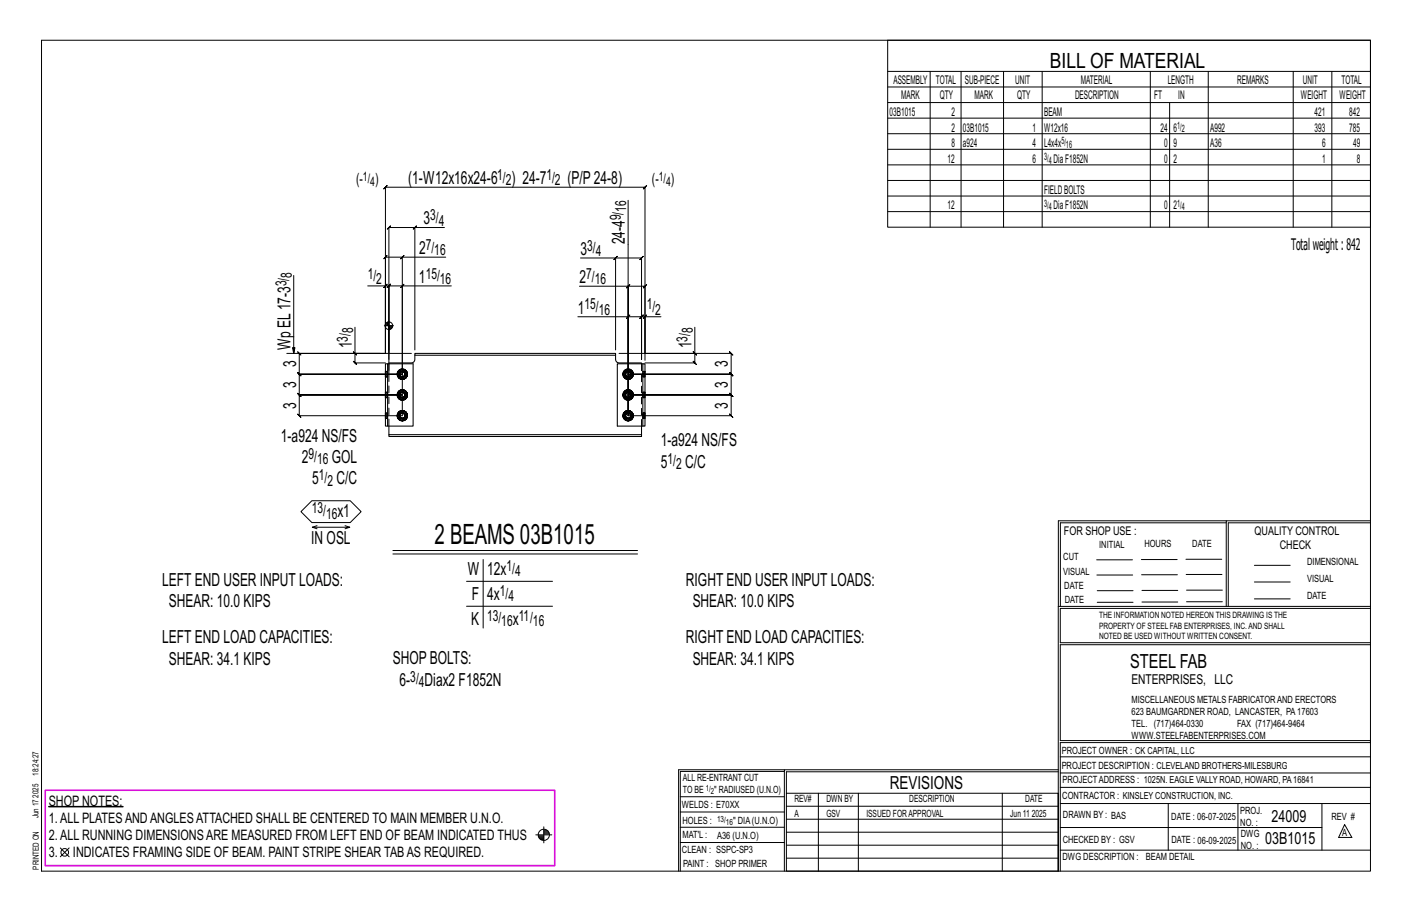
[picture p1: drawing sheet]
<svg xmlns="http://www.w3.org/2000/svg" width="432mm" height="279mm" viewBox="0 0 432 279" stroke-linecap="round" stroke-linejoin="round" font-family="sans-serif">
<path d="M14.9 246.5h22.7v.2h-22.7z" fill="#000" stroke="#000" stroke-width=".31"/>
<g fill="none" stroke="#000" stroke-width=".31">
<path d="M12.7 12.3h406.4v254h-406.4zM271.5 12.3h147.6v57.2h-147.6zM271.5 21.8h147.6M271.5 26.6h147.6M271.5 31.4h147.6M271.5 36.1h147.6M284.5 21.8v47.7M293.9 21.8v47.7M306.9 21.8v47.7M318.7 21.8v47.7M351.8 21.8v47.7M357.7 31.4v38.1"/>
<path d="M369.5 21.8v47.7M395.5 21.8v47.7M407.3 21.8v47.7M271.5 40.9h147.6M271.5 45.6h147.6M271.5 50.4h147.6M271.5 55.2h147.6M271.5 59.9h147.6M123 78.6l.5-.5-1 1zM123 78.6h-5.1l.5-.5-1 1 .5-.5v29.4v-20.6h-5.4M126.9 69.5l.5-.5-1 1zM126.9 69.5h-8l.5-.5-1 1 .5-.5v40.4"/>
<path d="M135.9 69.5h-9v37.5M136.3 78.6h-13.3v48.5h-31.5l.5 .5-1-1 .5 .5v-6.4l.5 .5-1-1 .5 .5h31.5h-31.5l.5 .5-1-1 .5 .5v-6.3l.5 .5-1-1 .5 .5h31.5h-31.5l.5 .5-1-1 .5 .5v-6.4l.5 .5-1-1 .5 .5h24.8M177.5 78.9h10.7v28.1M188.2 78.9l-.5 .5 1-1zM188.2 78.9h8l-.5 .5 1-1-.5 .5v31M192.1 61.2v65.9v-39.6h-14.9M271.5 64.7h147.6M89.8 84.2v23.8l-.4-1.7h.8l-.4 1.7M117.5 99.6h2.8M117.9 87.4l-.5 .5 1-1zM117.9 87.4h1l-.5 .5 1-1-.5 .5v27M117.9 99.1v.5"/>
<path d="M118.1 98.8v.8M118.3 98.6v1M118.5 98.5v1.1M118.7 98.4v1.2M118.9 98.2v8.8M119.1 99.6v1.1M119.4 99.6v1M119.6 99.6v.9M119.8 99.6v.8M120 99.6v.4M123 87.4l.5-.5-1 1zM123 87.4h-4.1l.5-.5-1 1 .5-.5v20.6"/>
<path d="M138 87.4h-15v27M191.6 97.3l1-1zM192.1 87.5l-.5 .5 1-1zM192.1 87.5h5.1l-.5 .5 1-1-.5 .5v20.5h26.4l-.5-.5 1 1-.5-.5v6.4l-.5-.5 1 1-.5-.5h-31.5h31.5l-.5-.5 1 1-.5-.5v6.3l-.5-.5 1 1-.5-.5h-31.5h31.5l-.5-.5 1 1-.5-.5v6.4l-.5-.5 1 1-.5-.5h-31.5v-30.3h-15.4M192.1 96.8h4.1l-.5 .5 1-1-.5 .5v13.1M197.2 96.8l.5-.5-1 1zM197.2 96.8h-1l.5-.5-1 1 .5-.5v13.1M202.1 96.8h-4.9v13.3M87.7 108h30.2v-50.8l-.5 .5 1-1-.5 .5h79.3l-.5 .5 1-1-.5 .5v50.8M108.1 107.5l1 1zM108.6 100v8h17.2M108.6 108v2.9l-.5-.5 1 1-.5-.5h9.3"/>
<path d="M121.5 114.4h.5M121.6 113.8l.5 .2-.1 .4M122 115.5l.4 .3M122 114.4l.1 .4-.5 .2M122.1 114l.2-.3-.3-.4a1.52 1.52 0 0 0 0 2.2l.3-.4-.2-.3M122.3 115.1l.3 .2-.2 .5 .6 .1M122.4 119.3l-.4 .4M122.4 113l-.4 .3M122.6 115.3l.4 .1v.5l.6-.1M123 119.2l-.6 .1 .2 .5-.3 .2M123 119.7l.4 .1 .2-.5 .5 .4-.3 .3M123 112.9l-.6 .1 .2 .4-.3 .3"/>
<path d="M123 113.4h.4l.2-.4 .5 .3-.3 .4M123.4 119.8l.4 .2 .3 .7h.4l-.1 .6M123.4 113.4l.4 .3 .3 .7h.4l-.1 .6M123.6 119.3l-.6-.1v.5l-.4 .1M123.6 113l-.6-.1v.5h-.4M123.8 115.1l.3 .4-.5 .3-.2-.5-.4 .1M124 114.8l.4 .2-.3 .5M124.1 114.4l-.3 .7-.4 .2M124.1 119.7l.3 .5-.4 .1M124.1 113.3l.3 .5-.4 .2M124.4 113.8l.1 .6M190.6 114.4h.5"/>
<path d="M190.7 113.8l.4 .2v.4M191 115.5l.5 .3M191.1 114.4v.4l-.4 .2M191.1 114l.3-.3-.4-.4a1.52 1.52 0 0 0 0 2.2l.4-.4-.3-.3M191.4 115.1l.3 .2-.2 .5 .6 .1M191.5 113l-.5 .3M191.5 119.3l-.5 .4M191.7 115.3l.4 .1v.5l.6-.1M192.1 112.9l-.6 .1 .2 .4-.3 .3M192.1 113.4h.4l.2-.4 .5 .3-.4 .4M192.1 119.2l-.6 .1 .2 .5-.3 .2M192.1 119.7l.4 .1 .2-.5 .5 .4-.4 .3"/>
<path d="M192.5 113.4l.3 .3 .3 .7h.5l-.1 .6M192.5 119.8l.3 .2 .3 .7h.5l-.1 .6M192.7 113l-.6-.1v.5h-.4M192.7 119.3l-.6-.1v.5l-.4 .1M192.8 115.1l.4 .4-.5 .3-.2-.5-.4 .1M193 114.8l.5 .2-.3 .5M193.1 114.4l-.3 .7-.3 .2M193.2 113.3l.3 .5-.5 .2M193.2 119.7l.3 .5-.5 .1M193.5 113.8l.1 .6M212 107.5l1 1zM212.5 100v8h-23.2"/>
<path d="M212.5 108v2.9l-.5-.5 1 1-.5-.5h-15.3M121.5 127.1h.5M121.5 120.7h.5M121.6 126.5l.5 .2-.1 .4M121.6 120.2l.5 .1-.1 .4M122 128.2l.4 .3M122 121.8l.4 .3M122 127.1l.1 .4-.5 .2M122 120.7l.1 .4-.5 .2M122.1 126.7l.2-.3-.3-.4a1.52 1.52 0 0 0 0 2.2l.3-.4-.2-.3M122.1 120.3l.2-.3-.3-.3a1.52 1.52 0 0 0 0 2.1l.3-.3-.2-.4M122.3 127.8l.3 .2-.2 .5 .6 .1"/>
<path d="M122.3 121.5l.3 .2-.2 .4 .6 .2M122.4 125.7l-.4 .3M122.6 128l.4 .1v.5l.6-.1M122.6 121.7l.4 .1v.5l.6-.2M123 125.6l-.6 .1 .2 .4-.3 .3M123 126.1h.4l.2-.4 .5 .3-.3 .4M123.4 126.1l.4 .3 .3 .7h.4l-.1 .6M123.6 125.7l-.6-.1v.5h-.4M123.8 127.8l.3 .4-.5 .3-.2-.5-.4 .1M123.8 121.5l.3 .3-.5 .3-.2-.4-.4 .1M124 127.5l.4 .2-.3 .5M124 121.1l.4 .2-.3 .5"/>
<path d="M124.1 127.1l-.3 .7-.4 .2M124.1 120.7l-.3 .8-.4 .2M124.1 126l.3 .5-.4 .2M124.4 126.5l.1 .6M124.4 120.2l.1 .5M190.6 127.1h.5M190.6 120.7h.5M190.7 120.2l.4 .1v.4M190.7 126.5l.4 .2v.4M191 121.8l.5 .3M191 128.2l.5 .3M191.1 120.7v.4l-.4 .2"/>
<path d="M191.1 127.1v.4l-.4 .2M191.1 120.3l.3-.3-.4-.3a1.52 1.52 0 0 0 0 2.1l.4-.3-.3-.4M191.1 126.7l.3-.3-.4-.4a1.52 1.52 0 0 0 0 2.2l.4-.4-.3-.3M191.4 121.5l.3 .2-.2 .4 .6 .2M191.4 127.8l.3 .2-.2 .5 .6 .1M191.5 125.7l-.5 .3M191.7 121.7l.4 .1v.5l.6-.2M191.7 128l.4 .1v.5l.6-.1M192.1 125.6l-.6 .1 .2 .4-.3 .3M192.1 126.1h.4l.2-.4 .5 .3-.4 .4M192.5 126.1l.3 .3 .3 .7h.5l-.1 .6M192.7 125.7l-.6-.1v.5h-.4"/>
<path d="M192.8 121.5l.4 .3-.5 .3-.2-.4-.4 .1M192.8 127.8l.4 .4-.5 .3-.2-.5-.4 .1M193 121.1l.5 .2-.3 .5M193 127.5l.5 .2-.3 .5M193.1 120.7l-.3 .8-.3 .2M193.1 127.1l-.3 .7-.3 .2M193.2 126l.3 .5-.5 .2M193.5 120.2l.1 .5M193.5 126.5l.1 .6M92 156.4l3.4-3.3h11.7l3.3 3.3-3.3 3.3h-11.7zM375 159.8h-50.7v25.6M375 159.2h-51.3l-.1 107.1"/>
<path d="M419.1 159.2h-44.1v26.2M419.1 159.8h-43.5v25.6M95.5 161.2h11.5l-1.5 .4M96.9 160.7l-1.4 .5 1.4 .4M105.5 160.7l1.5 .5M120.1 168.3h74.9M120.1 169.3h74.9M142.7 177.7h26.3M147.8 171v21M335.4 171.1h10.9M335.4 175.8h11M349 171h11"/>
<path d="M349.1 175.7h11M362.7 171h10.9M362.7 175.6h11M383.6 172.8h11M383.6 177.9h11M142.7 185.3h26.3M323.7 185.4h95.4M335.5 184.1h11M335.5 180.6h11M349.2 184h11M349.2 180.5h11M362.9 180.4h10.9"/>
<path d="M362.9 184h10.9M383.6 183.1h11M419.1 186h-94.9v10.5h94.9M419.1 197.1h-94.9v29.3h94.9v.6h-94.9v39.3M239.9 235.8h-31.9v30.5M239.9 235.3h-32.4v31M323.6 235.3h-83.7v31M323.6 235.9h-83.1v6.6M324.2 236.3h94.9M324.2 231.4h94.9M18.4 259.2l2.7 2.7M21.1 259.2l-2.7 2.7"/>
<path d="M163.8 255.2h5M164.6 255.5h1.7M164.7 255.8h1.6M164.8 256.1h1.5M165 256.4h1.3M165.4 256.6h.9M166.3 252.8v4.9M166.3 254.1h1.3M166.3 253.8h.9M166.3 254.6h1.6M166.3 254.3h1.5M166.3 254.9h1.7"/>
<path d="M208 252.9h31.9M208 257.5h31.9M208 243.6h31.9M208 248.2h31.9M240.5 242.5h83.1v23.8h-83.1zM240.5 258.4h83.1M240.5 254.4h83.1M240.5 250.4h83.1M240.5 246.5h83.1M250.3 242.5v23.8M262.5 242.5v23.8M306.5 242.5v23.8"/>
<path d="M324.2 253h80.1M324.2 245.6h94.9M324.2 259.9h94.9M324.2 240.7h94.9M357.3 245.6v14.3M378.6 245.6v14.3M404.3 245.6v14.3M411.2 252.1l2.2 3.9h-4zM240.5 262.3h83.1"/>
<circle cx="118.9" cy="99.6" r="1.16"/>
<circle cx="166.3" cy="255.2" r="1.71"/>
<circle cx="19.8" cy="260.6" r="1.17"/>
</g>
<path d="M13.8 241.6h155.8v23h-155.8z" fill="none" stroke="#f0f" stroke-width=".5"/>
<path d="M117.9 111.2h.6v19.1h-.6zM118.5 111.2h7.8v19.1h-7.8M126.9 108h61.3v.6h-61.3zM126.9 108.6v1.3a1.06 1.06 0 0 1-1.1 1h-6.9v.3M188.2 108.6v1.3a1.06 1.06 0 0 0 1.1 1h6.9v.3M196.6 111.2h.6v19.1h-.6zM196.6 111.2h-7.8v19.1h7.8M118.9 132.9h77.3v.5h-77.3zM118.9 130.3v2.6M196.2 130.3v2.6" fill="none" stroke="#000" stroke-width=".32"/>
<g fill="none" stroke="#000" stroke-width=".31" stroke-dasharray="2 1.4">
<path d="M117.9 119.9h.6M117.9 115.2h.6zM117.9 115.2v-.2M117.9 114.7v.3h.6v.2M117.9 114.4v-.3h.6v.3M117.9 114.1v-.3h.6v.3M117.9 113.8v-.2h.6v.2M117.9 113.6h.6M118.5 114.7v-.3h-.6v.3h.6v.3M118.9 111.2v19.1M121.4 114.4l.2 .6zM121.5 114.4l.1 .6z"/>
<path d="M121.5 114.4l.8-1.3-.8 1.3 .8 1.3-.8-1.3h.5M121.6 113.8l-.2 .6zM121.6 115l.3 .5zM121.6 115l.5-.2-.1-.4M121.6 113.8l.5 .2-.1 .4M121.9 119.6l-.3 .5zM121.9 119.6l.5-.3zM121.9 113.3l-.3 .5zM121.9 115.5l.5 .4zM121.9 113.3l.5-.4zM122 119.7l.4-.4zM122 119.7l.4-.4"/>
<path d="M122 115.5l.4 .3zM122 115.5l.4 .3M122 113.3l.4-.3zM122 113.3l.4-.3M122.1 114.8l.5 .5M122.1 114l.5-.6M122.2 114.4l.1 .4zM122.3 119.4h1.5zM122.3 115.7h1.5zM122.3 113.1h1.5zM122.3 113.7l-.3-.4-.5 1.1 .1-.6v1.2l.4 .5-.4-.5 .4 .5 .3-.4M122.3 114l-.1 .4z"/>
<path d="M122.3 114.8l.3 .3zM122.3 114l.3-.3zM122.4 119.3l.6-.2zM122.4 115.9l.6 .1zM122.4 112.9l.6-.1zM122.6 115.3l.4 .1v.5l-.6-.1 .6 .1-.6-.1zM122.6 115.1l.4 .1zM122.6 113.7l.4-.1zM123 119.2l-.6 .1 .6-.1-.6 .1 .2 .5 .4-.1M123 119.9l.4 .1zM123 119.2l.6 .1-.6-.1 .6 .1-.2 .5-.4-.1zM123 119.1l.6 .2z"/>
<path d="M123 112.9l-.6 .1 .6-.1-.6 .1 .2 .4h.4M123 116l.6-.1zM123 115.9l.6-.1zM123 115.9l.6-.1M123 115.4l.4-.1 .2 .5M123 115.2l.4-.1zM123 113.6l.4 .1zM123 112.9l.6 .1-.6-.1 .6 .1-.2 .4h-.4zM123 112.8l.6 .1zM123.4 119.8l.4 .2M123.4 115.3l.4-.2M123.4 115.1l.3-.3z"/>
<path d="M123.4 113.7l.3 .3zM123.4 113.4l.4 .3M123.6 119.3l.5 .4zM123.6 119.3l.5 .4M123.6 115.8l.5-.3zM123.6 115.8l.5-.3M123.6 113l.5 .3zM123.6 113l.5 .3M123.6 119.3l.6 .3zM123.6 115.9l.6-.4zM123.6 112.9l.6 .4zM123.7 114l.1 .4z"/>
<path d="M123.8 119.4l.7 1.3zM123.8 113.1l.7 1.3zM123.8 114.4l-.1 .4zM124 114.8l.4 .2-.3 .5M124 114l.4-.2-.3-.5M124.1 119.7l-.3 .3 .3 .7h.4l-.1 .6M124.1 115.5l-.3-.4 .3-.7M124.1 113.3l-.3 .4 .3 .7h.4l-.1 .6M124.2 119.6l.3 .5zM124.2 113.3l.3 .5zM124.4 113.8l.1 .6zM124.4 113.8l.1 .6"/>
<path d="M124.5 115l-.3 .5zM124.5 113.8l.1 .6zM124.5 114.4l-.7 1.3zM124.6 114.4l-.1 .6zM190.5 114.4l.1 .6zM190.6 114.4l.1 .6zM190.6 114.4l.7-1.3-.7 1.3 .7 1.3-.7-1.3h.5M190.6 113.8l-.1 .6zM190.6 115l.4 .5zM190.7 115l.4-.2v-.4M190.7 113.8l.4 .2v.4M191 113.3l-.4 .5z"/>
<path d="M191 115.5l.5 .4zM191 113.3l.5-.4zM191 119.6l-.4 .5zM191 119.6l.5-.3zM191 115.5l.5 .3zM191 115.5l.5 .3M191 113.3l.5-.3zM191 113.3l.5-.3M191 119.7l.5-.4zM191 119.7l.5-.4M191.1 114.8l.6 .5M191.1 114l.6-.6"/>
<path d="M191.3 114.4l.1 .4zM191.3 115.7h1.5zM191.3 113.1h1.5zM191.3 119.4h1.5zM191.4 113.7l-.4-.4-.4 1.1 .1-.6v1.2l.3 .5-.3-.5 .3 .5 .4-.4M191.4 114l-.1 .4zM191.4 114.8l.3 .3zM191.4 114l.3-.3zM191.5 115.9l.6 .1zM191.5 112.9l.6-.1zM191.5 119.3l.6-.2zM191.7 115.3l.4 .1v.5l-.6-.1 .6 .1-.6-.1z"/>
<path d="M191.7 115.1l.4 .1zM191.7 113.7l.4-.1zM192.1 112.9l-.6 .1 .6-.1-.6 .1 .2 .4h.4M192.1 116l.6-.1zM192.1 115.9l.6-.1zM192.1 115.9l.6-.1M192.1 115.4l.4-.1 .2 .5M192.1 115.2l.4-.1zM192.1 113.6l.4 .1zM192.1 112.9l.6 .1-.6-.1 .6 .1-.2 .4h-.4zM192.1 112.8l.6 .1zM192.1 119.2l-.6 .1 .6-.1-.6 .1 .2 .5 .4-.1"/>
<path d="M192.1 119.9l.4 .1zM192.1 119.2l.6 .1-.6-.1 .6 .1-.2 .5-.4-.1zM192.1 119.1l.6 .2zM192.5 115.3l.3-.2M192.5 115.1l.3-.3zM192.5 113.7l.3 .3zM192.5 113.4l.3 .3M192.5 119.8l.3 .2M192.7 115.8l.5-.3zM192.7 115.8l.5-.3M192.7 113l.5 .3zM192.7 113l.5 .3"/>
<path d="M192.7 119.3l.5 .4zM192.7 119.3l.5 .4M192.7 115.9l.5-.4zM192.7 112.9l.5 .4zM192.7 119.3l.5 .3zM192.8 114l.1 .4zM192.8 113.1l.8 1.3zM192.8 119.4l.8 1.3zM192.9 114.4l-.1 .4zM193 114.8l.5 .2-.3 .5M193 114l.5-.2-.3-.5M193.2 115.5l-.4-.4 .3-.7"/>
<path d="M193.2 113.3l-.4 .4 .3 .7h.5l-.1 .6M193.2 119.7l-.4 .3 .3 .7h.5l-.1 .6M193.2 113.3l.4 .5zM193.2 119.6l.4 .5zM193.5 113.8l.1 .6zM193.5 113.8l.1 .6M193.6 115l-.4 .5zM193.6 113.8l.1 .6zM193.6 114.4l-.8 1.3zM193.7 114.4l-.1 .6zM196.6 113.5l.7 .1zM196.6 114.1v.3h.7v-.3h-.7v-.3"/>
<path d="M196.6 119.9h.7zM197.3 113.6v.2M197.3 114.1v-.3h-.7v-.2M197.3 114.4v.3h-.7v-.3M197.3 114.7v.3h-.7v-.3M197.3 115v.2h-.7v-.2M197.3 115.2h-.7M197.3 119.9v.2M117.9 127.9h.6zM117.9 127.9v-.2M117.9 127.4v.3h.6v.2M117.9 127.1v-.3h.6v.3"/>
<path d="M117.9 126.8v-.3h.6v.3M117.9 126.5v-.2h.6v.2M117.9 126.3h.6M117.9 121.5l.6 .1zM117.9 121.5v-.2M117.9 121.1v.2h.6v.2M117.9 120.7v-.3h.6v.3M117.9 120.4v-.3h.6v.3M117.9 120.1v-.2h.6v.2M118.5 127.4v-.3h-.6v.3h.6v.3M118.5 121.1v-.4h-.6v.4h.6v.2M121.4 127.1l.2 .6z"/>
<path d="M121.4 120.7l.2 .6zM121.5 127.1l.1 .6zM121.5 127.1l.8-1.3-.8 1.3 .8 1.3-.8-1.3h.5M121.5 120.7l.1 .6zM121.5 120.7l.8-1.3-.8 1.3 .8 1.4-.8-1.4h.5M121.6 126.5l-.2 .6zM121.6 127.7l.3 .5zM121.6 120.1l-.2 .6zM121.6 121.3l.3 .6zM121.6 127.7l.5-.2-.1-.4M121.6 126.5l.5 .2-.1 .4M121.6 121.3l.5-.2-.1-.4"/>
<path d="M121.6 120.2l.5 .1-.1 .4M121.9 126l-.3 .5zM121.9 128.2l.5 .4zM121.9 126l.5-.4zM121.9 121.9l.5 .3zM122 128.2l.4 .3zM122 128.2l.4 .3M122 126l.4-.3zM122 126l.4-.3M122 121.8l.4 .3zM122 121.8l.4 .3M122.1 127.5l.5 .5"/>
<path d="M122.1 126.7l.5-.6M122.1 121.1l.5 .6M122.1 120.3l.5-.5M122.2 127.1l.1 .4zM122.2 120.7l.1 .4zM122.3 128.4h1.5zM122.3 125.8h1.5zM122.3 122.1h1.5zM122.3 126.4l-.3-.4-.5 1.1 .1-.6v1.2l.4 .5-.4-.5 .4 .5 .3-.4M122.3 120l-.3-.3-.5 1 .1-.5v1.1l.4 .5-.4-.5 .4 .5 .3-.3M122.3 126.7l-.1 .4zM122.3 127.5l.3 .3z"/>
<path d="M122.3 126.7l.3-.3zM122.3 120.3l-.1 .4zM122.3 121.1l.3 .3zM122.3 120.3l.3-.3zM122.4 128.6l.6 .1zM122.4 125.6l.6-.1zM122.4 122.2l.6 .1zM122.6 128l.4 .1v.5l-.6-.1 .6 .1-.6-.1zM122.6 127.8l.4 .1zM122.6 126.4l.4-.1zM122.6 121.7l.4 .1v.5l-.6-.2 .6 .2-.6-.2zM122.6 121.4l.4 .1z"/>
<path d="M122.6 120l.4-.1zM123 125.6l-.6 .1 .6-.1-.6 .1 .2 .4h.4M123 128.7l.6-.1zM123 128.6l.6-.1zM123 128.6l.6-.1M123 128.1l.4-.1 .2 .5M123 127.9l.4-.1zM123 126.3l.4 .1zM123 125.6l.6 .1-.6-.1 .6 .1-.2 .4h-.4zM123 125.5l.6 .1zM123 122.3l.6-.1zM123 122.3l.6-.2z"/>
<path d="M123 122.3l.6-.2M123 121.8l.4-.1 .2 .4M123 121.5l.4-.1zM123.4 128l.4-.2M123.4 127.8l.3-.3zM123.4 126.4l.3 .3zM123.4 126.1l.4 .3M123.4 121.7l.4-.2M123.4 121.4l.3-.3zM123.4 120l.3 .3zM123.6 128.5l.5-.3zM123.6 128.5l.5-.3"/>
<path d="M123.6 125.7l.5 .3zM123.6 125.7l.5 .3M123.6 122.1l.5-.3zM123.6 122.1l.5-.3M123.6 128.6l.6-.4zM123.6 125.6l.6 .4zM123.6 122.2l.6-.3zM123.7 126.7l.1 .4zM123.7 120.3l.1 .4zM123.8 125.8l.7 1.3zM123.8 127.1l-.1 .4zM123.8 120.7l-.1 .4z"/>
<path d="M124 127.5l.4 .2-.3 .5M124 126.7l.4-.2-.3-.5M124 121.1l.4 .2-.3 .5M124 120.3l.4-.1-.3-.5M124.1 128.2l-.3-.4 .3-.7M124.1 126l-.3 .4 .3 .7h.4l-.1 .6M124.1 121.8l-.3-.3 .3-.8M124.2 126l.3 .5zM124.4 126.5l.1 .6zM124.4 126.5l.1 .6M124.4 120.2l.1 .5zM124.4 120.2l.1 .5"/>
<path d="M124.5 127.7l-.3 .5zM124.5 126.5l.1 .6zM124.5 121.3l-.3 .6zM124.5 120.1l.1 .6zM124.5 127.1l-.7 1.3zM124.5 120.7l-.7 1.4zM124.6 127.1l-.1 .6zM124.6 120.7l-.1 .6zM190.5 120.7l.1 .6zM190.5 127.1l.1 .6zM190.6 120.7l.1 .6zM190.6 120.7l.7-1.3-.7 1.3 .7 1.4-.7-1.4h.5"/>
<path d="M190.6 127.1l.1 .6zM190.6 127.1l.7-1.3-.7 1.3 .7 1.3-.7-1.3h.5M190.6 120.1l-.1 .6zM190.6 121.3l.4 .6zM190.6 126.5l-.1 .6zM190.6 127.7l.4 .5zM190.7 121.3l.4-.2v-.4M190.7 120.2l.4 .1v.4M190.7 127.7l.4-.2v-.4M190.7 126.5l.4 .2v.4M191 121.9l.5 .3zM191 126l-.4 .5z"/>
<path d="M191 128.2l.5 .4zM191 126l.5-.4zM191 121.8l.5 .3zM191 121.8l.5 .3M191 128.2l.5 .3zM191 128.2l.5 .3M191 126l.5-.3zM191 126l.5-.3M191.1 121.1l.6 .6M191.1 120.3l.6-.5M191.1 127.5l.6 .5M191.1 126.7l.6-.6"/>
<path d="M191.3 120.7l.1 .4zM191.3 127.1l.1 .4zM191.3 122.1h1.5zM191.3 128.4h1.5zM191.3 125.8h1.5zM191.4 120l-.4-.3-.4 1 .1-.5v1.1l.3 .5-.3-.5 .3 .5 .4-.3M191.4 126.4l-.4-.4-.4 1.1 .1-.6v1.2l.3 .5-.3-.5 .3 .5 .4-.4M191.4 120.3l-.1 .4zM191.4 121.1l.3 .3zM191.4 120.3l.3-.3zM191.4 126.7l-.1 .4zM191.4 127.5l.3 .3z"/>
<path d="M191.4 126.7l.3-.3zM191.5 122.2l.6 .1zM191.5 128.6l.6 .1zM191.5 125.6l.6-.1zM191.7 121.7l.4 .1v.5l-.6-.2 .6 .2-.6-.2zM191.7 121.4l.4 .1zM191.7 120l.4-.1zM191.7 128l.4 .1v.5l-.6-.1 .6 .1-.6-.1zM191.7 127.8l.4 .1zM191.7 126.4l.4-.1zM192.1 122.3l.6-.1zM192.1 122.3l.6-.2z"/>
<path d="M192.1 122.3l.6-.2M192.1 121.8l.4-.1 .2 .4M192.1 121.5l.4-.1zM192.1 125.6l-.6 .1 .6-.1-.6 .1 .2 .4h.4M192.1 128.7l.6-.1zM192.1 128.6l.6-.1zM192.1 128.6l.6-.1M192.1 128.1l.4-.1 .2 .5M192.1 127.9l.4-.1zM192.1 126.3l.4 .1zM192.1 125.6l.6 .1-.6-.1 .6 .1-.2 .4h-.4zM192.1 125.5l.6 .1z"/>
<path d="M192.5 121.7l.3-.2M192.5 121.4l.3-.3zM192.5 120l.3 .3zM192.5 128l.3-.2M192.5 127.8l.3-.3zM192.5 126.4l.3 .3zM192.5 126.1l.3 .3M192.7 122.1l.5-.3zM192.7 122.1l.5-.3M192.7 128.5l.5-.3zM192.7 128.5l.5-.3M192.7 125.7l.5 .3z"/>
<path d="M192.7 125.7l.5 .3M192.7 122.2l.5-.3zM192.7 128.6l.5-.4zM192.7 125.6l.5 .4zM192.8 120.3l.1 .4zM192.8 126.7l.1 .4zM192.8 125.8l.8 1.3zM192.9 120.7l-.1 .4zM192.9 127.1l-.1 .4zM193 121.1l.5 .2-.3 .5M193 120.3l.5-.1-.3-.5M193 127.5l.5 .2-.3 .5"/>
<path d="M193 126.7l.5-.2-.3-.5M193.2 121.8l-.4-.3 .3-.8M193.2 128.2l-.4-.4 .3-.7M193.2 126l-.4 .4 .3 .7h.5l-.1 .6M193.2 126l.4 .5zM193.5 120.2l.1 .5zM193.5 120.2l.1 .5M193.5 126.5l.1 .6zM193.5 126.5l.1 .6M193.6 121.3l-.4 .6zM193.6 120.1l.1 .6zM193.6 127.7l-.4 .5z"/>
<path d="M193.6 126.5l.1 .6zM193.6 120.7l-.8 1.4zM193.6 127.1l-.8 1.3zM193.7 120.7l-.1 .6zM193.7 127.1l-.1 .6zM196.2 130.3v-19.1M196.6 120.4v.3h.7v-.3h-.7v-.3M196.6 126.2l.7 .1zM196.6 126.8v.3h.7v-.3h-.7v-.3M197.3 120.4v-.3h-.7v-.2M197.3 120.7v.4h-.7v-.4M197.3 121.1v.2h-.7v-.2"/>
<path d="M197.3 121.3v.2h-.7v-.2M197.3 121.5h-.7M197.3 126.3v.2M197.3 126.8v-.3h-.7v-.2M197.3 127.1v.3h-.7v-.3M197.3 127.4v.3h-.7v-.3M197.3 127.7v.2h-.7v-.2M197.3 127.9h-.7"/>
</g>
<text font-size="8.6" x="132.8" y="166.3">2 BEAMS 03B1015</text>
<text font-size="6.4" x="321.1" y="20.7">BILL OF MATERIAL</text>
<text font-size="5.9" x="345.6" y="204.1">STEEL FAB</text>
<g font-size="5.5">
<text x="124.8" y="56.2">(1-W12x16x24-6</text>
<text x="156.4" y="56.2">) 24-7</text>
<text x="173.5" y="56.2">(P/P24-8)</text>
<text x="129.5" y="68.6">3</text>
<text x="128.2" y="77.6">2</text>
<text x="177.5" y="77.9">3</text>
<text x="191.1" y="74.7" transform="rotate(-90 191.1 74.7)">24-4</text>
<text x="128.1" y="86.4">1</text>
<text x="177.2" y="86.5">2</text>
<text x="176.7" y="95.8">1</text>
<text x="88.8" y="107" transform="rotate(-90 88.8 107)">Wp EL17-3</text>
<text x="107.6" y="106.4" transform="rotate(-90 107.6 106.4)">1</text>
<text x="211.5" y="106.4" transform="rotate(-90 211.5 106.4)">1</text>
<text x="90.5" y="112.2" transform="rotate(-90 90.5 112.2)">3</text>
<text x="222.6" y="112.2" transform="rotate(-90 222.6 112.2)">3</text>
<text x="90.5" y="118.6" transform="rotate(-90 90.5 118.6)">3</text>
<text x="222.6" y="118.6" transform="rotate(-90 222.6 118.6)">3</text>
<text x="90.5" y="124.9" transform="rotate(-90 90.5 124.9)">3</text>
<text x="222.6" y="124.9" transform="rotate(-90 222.6 124.9)">3</text>
<text x="85.9" y="135">1-a924 NS/FS</text>
<text x="202.1" y="136.4">1-a924 NS/FS</text>
<text x="92.3" y="141.5">2</text>
<text x="101.5" y="141.5">GOL</text>
<text x="202.1" y="142.9">5</text>
<text x="209.5" y="142.9">C/C</text>
<text x="95.5" y="148.1">5</text>
<text x="102.9" y="148.1">C/C</text>
<text x="103.2" y="158.2">x1</text>
<text x="95.2" y="166.2">IN OSL</text>
<text x="49.6" y="179">LEFT END USER INPUT LOADS:</text>
<text x="143.1" y="175.8">W</text>
<text x="148.9" y="175.8">12x</text>
<text x="209.8" y="179">RIGHT END USER INPUT LOADS:</text>
<text x="51.7" y="185.5">SHEAR: 10.0 KIPS</text>
<text x="144.3" y="183.4">F</text>
<text x="148.9" y="183.4">4x</text>
<text x="211.8" y="185.5">SHEAR: 10.0 KIPS</text>
<text x="144.1" y="191">K</text>
<text x="156.8" y="191">x</text>
<text x="49.6" y="196.6">LEFT END LOAD CAPACITIES:</text>
<text x="209.8" y="196.6">RIGHT END LOAD CAPACITIES:</text>
<text x="51.7" y="203.2">SHEAR: 34.1 KIPS</text>
<text x="120.1" y="203.1">SHOPBOLTS:</text>
<text x="211.8" y="203.2">SHEAR: 34.1 KIPS</text>
<text x="122.2" y="209.6">6-</text>
<text x="129.8" y="209.6">Diax2 F1852N</text>
<text x="272.2" y="241.1">REVISIONS</text>
</g>
<g font-size="5.1">
<text x="388.9" y="251.3">24009</text>
<text x="386.9" y="258.1">03B1015</text>
</g>
<text font-size="4.9" x="394.8" y="76.4">Totalweight : 842</text>
<g font-size="4.7">
<text x="108.9" y="56.4">(-</text>
<text x="114.7" y="56.4">)</text>
<text x="152.1" y="55">1/</text>
<text x="154.7" y="56.7">2</text>
<text x="167.1" y="55">1/</text>
<text x="169.7" y="56.7">2</text>
<text x="199.4" y="56.4">(-</text>
<text x="205.2" y="56.4">)</text>
<text x="191.5" y="64.7" transform="rotate(-90 191.5 64.7)">16</text>
<text x="131.6" y="67.3">3/</text>
<text x="134.2" y="69">4</text>
<text x="189.8" y="67.3" transform="rotate(-90 189.8 67.3)">9/</text>
<text x="130.2" y="76.4">7/</text>
<text x="179.6" y="76.6">3/</text>
<text x="132.8" y="78">16</text>
<text x="182.2" y="78.3">4</text>
<text x="87.6" y="87.5" transform="rotate(-90 87.6 87.5)">3/</text>
<text x="89.2" y="84.9" transform="rotate(-90 89.2 84.9)">8</text>
<text x="112.5" y="85.2">1/</text>
<text x="115.1" y="86.8">2</text>
<text x="130.2" y="85.2">15/</text>
<text x="134.5" y="86.8">16</text>
<text x="179.2" y="85.3">7/</text>
<text x="181.9" y="86.9">16</text>
<text x="178.8" y="94.6">15/</text>
<text x="197.8" y="94.6">1/</text>
<text x="108" y="101.8" transform="rotate(-90 108 101.8)">8</text>
<text x="183.1" y="96.3">16</text>
<text x="200.4" y="96.3">2</text>
<text x="211.9" y="101.8" transform="rotate(-90 211.9 101.8)">8</text>
<text x="106.3" y="104.4" transform="rotate(-90 106.3 104.4)">3/</text>
<text x="210.2" y="104.4" transform="rotate(-90 210.2 104.4)">3/</text>
<text x="94.4" y="140.3">9/</text>
<text x="97" y="142">16</text>
<text x="204.1" y="141.7">1/</text>
<text x="206.7" y="143.4">2</text>
<text x="97.5" y="146.8">1/</text>
<text x="100.2" y="148.5">2</text>
<text x="95.4" y="156.9">13/</text>
<text x="99.7" y="158.6">16</text>
<text x="154.9" y="174.5">1/</text>
<text x="157.5" y="176.2">4</text>
<text x="152.8" y="182.1">1/</text>
<text x="155.5" y="183.8">4</text>
<text x="148.9" y="189.8">13/</text>
<text x="153.3" y="191.4">16</text>
<text x="158.6" y="189.8">11/</text>
<text x="163" y="191.4">16</text>
<text x="125.5" y="208.4">3/</text>
<text x="128.1" y="210.1">4</text>
</g>
<g font-size="4.4">
<text x="14.9" y="251.5">1.ALL PLATESANDANGLESATTACHED SHALL BE CENTERED TO MAIN MEMBER U.N.O.</text>
<text x="14.9" y="246.3">SHOP NOTES:</text>
<text x="14.9" y="256.7">2.ALL RUNNING DIMENSIONSARE MEASURED FROM LEFT END OF BEAM INDICATED THUS</text>
<text x="14.9" y="262">3.</text>
<text x="22.3" y="262">INDICATES FRAMING SIDE OF BEAM. PAINT STRIPE SHEAR TABAS REQUIRED.</text>
</g>
<text font-size="4.2" x="346" y="209.1">ENTERPRISES, LLC</text>
<g font-size="4">
<text x="111" y="55.3">1/</text>
<text x="113.2" y="56.7">4</text>
<text x="201.4" y="55.3">1/</text>
<text x="203.7" y="56.7">4</text>
</g>
<g font-size="3.7">
<text x="273.2" y="25.6">ASSEMBLY</text>
<text x="286.2" y="25.6">TOTAL</text>
<text x="295.1" y="25.6">SUB-PIECE</text>
<text x="310.4" y="25.6">UNIT</text>
<text x="330.5" y="25.6">MATERIAL</text>
<text x="357.1" y="25.6">LENGTH</text>
<text x="378.3" y="25.6">REMARKS</text>
<text x="398.4" y="25.6">UNIT</text>
<text x="410.2" y="25.6">TOTAL</text>
<text x="272.1" y="35.5">03B1015</text>
<text x="275.6" y="30.4">MARK</text>
<text x="287.4" y="30.4">QTY</text>
<text x="290.9" y="35.5">2</text>
<text x="298" y="30.4">MARK</text>
<text x="311" y="30.4">QTY</text>
<text x="319.3" y="35.5">BEAM</text>
<text x="328.7" y="30.4">DESCRIPTION</text>
<text x="353" y="30.4">FT</text>
<text x="360.3" y="30.4">IN</text>
<text x="397.8" y="30.4">WEIGHT</text>
<text x="402" y="35.5">421</text>
<text x="409.6" y="30.4">WEIGHT</text>
<text x="412.6" y="35.5">842</text>
<text x="290.9" y="40.2">2</text>
<text x="294.5" y="40.2">03B1015</text>
<text x="315.8" y="40.2">1</text>
<text x="319.3" y="40.2">W12x16</text>
<text x="354.9" y="40.2">24</text>
<text x="358.9" y="40.2">6</text>
<text x="370.1" y="40.2">A992</text>
<text x="402" y="40.2">393</text>
<text x="412.6" y="40.2">785</text>
<text x="290.9" y="45">8</text>
<text x="294.5" y="45">a924</text>
<text x="315.8" y="45">4</text>
<text x="319.3" y="45">L4x4x</text>
<text x="356" y="45">0</text>
<text x="358.9" y="45">9</text>
<text x="370.1" y="45">A36</text>
<text x="404.3" y="45">6</text>
<text x="413.8" y="45">49</text>
<text x="289.8" y="49.7">12</text>
<text x="315.8" y="49.7">6</text>
<text x="322.2" y="49.7">DiaF1852N</text>
<text x="356" y="49.7">0</text>
<text x="358.9" y="49.7">2</text>
<text x="404.3" y="49.7">1</text>
<text x="415" y="49.7">8</text>
<text x="319.3" y="59.3">FIELDBOLTS</text>
<text x="289.8" y="64">12</text>
<text x="322.2" y="64">DiaF1852N</text>
<text x="356" y="64">0</text>
<text x="358.9" y="64">2</text>
<text x="325.3" y="163.4">FOR SHOP USE :</text>
<text x="383.7" y="163.4">QUALITY CONTROL</text>
<text x="391.4" y="167.8">CHECK</text>
</g>
<g font-size="3.1">
<text x="360" y="39.4">1/</text>
<text x="361.4" y="40.5">2</text>
<text x="324.6" y="44.1">5/</text>
<text x="326" y="45.3">16</text>
<text x="319.3" y="48.9">3/</text>
<text x="320.7" y="50">4</text>
<text x="319.3" y="63.2">3/</text>
<text x="320.7" y="64.3">4</text>
<text x="360" y="63.2">1/</text>
<text x="361.4" y="64.3">4</text>
<text x="336.2" y="167.4">INITIAL</text>
<text x="350" y="167.1">HOURS</text>
<text x="364.6" y="167.2">DATE</text>
<text x="325.2" y="171.3">CUT</text>
<text x="399.8" y="172.8">DIMENSIONAL</text>
<text x="325.1" y="175.8">VISUAL</text>
<text x="399.8" y="177.9">VISUAL</text>
<text x="325.5" y="180">DATE</text>
<text x="325.7" y="184.4">DATE</text>
<text x="399.8" y="183.1">DATE</text>
<text x="346" y="215">MISCELLANEOUS METALS FABRICATORAND ERECTORS</text>
<text x="346" y="218.6">623 BAUMGARDNER ROAD, LANCASTER, PA17603</text>
<text x="346" y="225.8">WWW.STEELFABENTERPRISES.COM</text>
<text x="346" y="222.2">TEL. (717)464-0330</text>
<text x="378.3" y="222.2">FAX (717)464-9464</text>
<text x="324.7" y="230.5">PROJECT OWNER : CK CAPITAL, LLC</text>
<text x="208.8" y="238.8">ALL RE-ENTRANT CUT</text>
<text x="324.7" y="235.1">PROJECT DESCRIPTION : CLEVELAND BROTHERS-MILESBURG</text>
<text x="324.9" y="239.5">PROJECTADDRESS : 1025N. EAGLE VALLY ROAD, HOWARD, PA16841</text>
<text x="208.8" y="242.5">TO BE</text>
<text x="218.4" y="242.5">&quot; RADIUSED (U.N.O)</text>
<text x="242.9" y="245.3">REV#</text>
<text x="252.7" y="245.3">DWN BY</text>
<text x="278.1" y="245.3">DESCRIPTION</text>
<text x="313.5" y="245.3">DATE</text>
<text x="324.9" y="244.2">CONTRACTOR : KINSLEY CONSTRUCTION, INC.</text>
<text x="208.5" y="247">WELDS : E70XX</text>
<text x="208.7" y="251.7">HOLES :</text>
<text x="224.2" y="251.8">&quot; DIA(U.N.O)</text>
<text x="242.9" y="249.9">A</text>
<text x="252.7" y="249.9">GSV</text>
<text x="264.9" y="249.9">ISSUED FORAPPROVAL</text>
<text x="309" y="249.9">Jun 11</text>
<text x="315.5" y="249.9">2025</text>
<text x="325.1" y="250">DRAWN BY : BAS</text>
<text x="358.2" y="250.5">DATE : 06-07-2025</text>
<text x="379.3" y="248.9">PROJ.</text>
<text x="407.2" y="250.5">REV #</text>
<text x="208.7" y="256.3">MAT'L :</text>
<text x="219.3" y="256.4">A36 (U.N.O)</text>
<text x="325" y="257.6">CHECKED BY : GSV</text>
<text x="358.3" y="257.7">DATE : 06-09-2025</text>
<text x="379.3" y="252.5">NO. :</text>
<text x="379.5" y="255.9">DWG</text>
<text x="410.5" y="255.5">A</text>
<text x="208.6" y="260.7">CLEAN : SSPC-SP3</text>
<text x="324.9" y="262.9">DWG DESCRIPTION :</text>
<text x="350.4" y="263">BEAM DETAIL</text>
<text x="379.5" y="259.5">NO. :</text>
<text x="208.9" y="265">PAINT : SHOP PRIMER</text>
</g>
<g font-size="2.7">
<text x="336.1" y="189">THE INFORMATION NOTED HEREON THIS DRAWING IS THE</text>
<text x="336.1" y="195.4">NOTED BE USED WITHOUT WRITTEN CONSENT.</text>
<text x="336.1" y="192.2">PROPERTY OF STEEL FAB ENTERPRISES, INC.AND SHALL</text>
</g>
<g font-size="2.6">
<text x="215.9" y="241.8">1/</text>
<text x="217.4" y="242.7">2</text>
<text x="219.3" y="251.1">13/</text>
<text x="222" y="252.1">16</text>
</g>
<g font-size="2.5">
<text x="11.7" y="237.1" transform="rotate(-90 11.7 237.1)">18:24:27</text>
<text x="11.8" y="243.8" transform="rotate(-90 11.8 243.8)">2025</text>
<text x="11.8" y="250.1" transform="rotate(-90 11.8 250.1)">Jun 17</text>
<text x="11.9" y="265.8" transform="rotate(-90 11.9 265.8)">PRINTED ON</text>
</g>
</svg>
